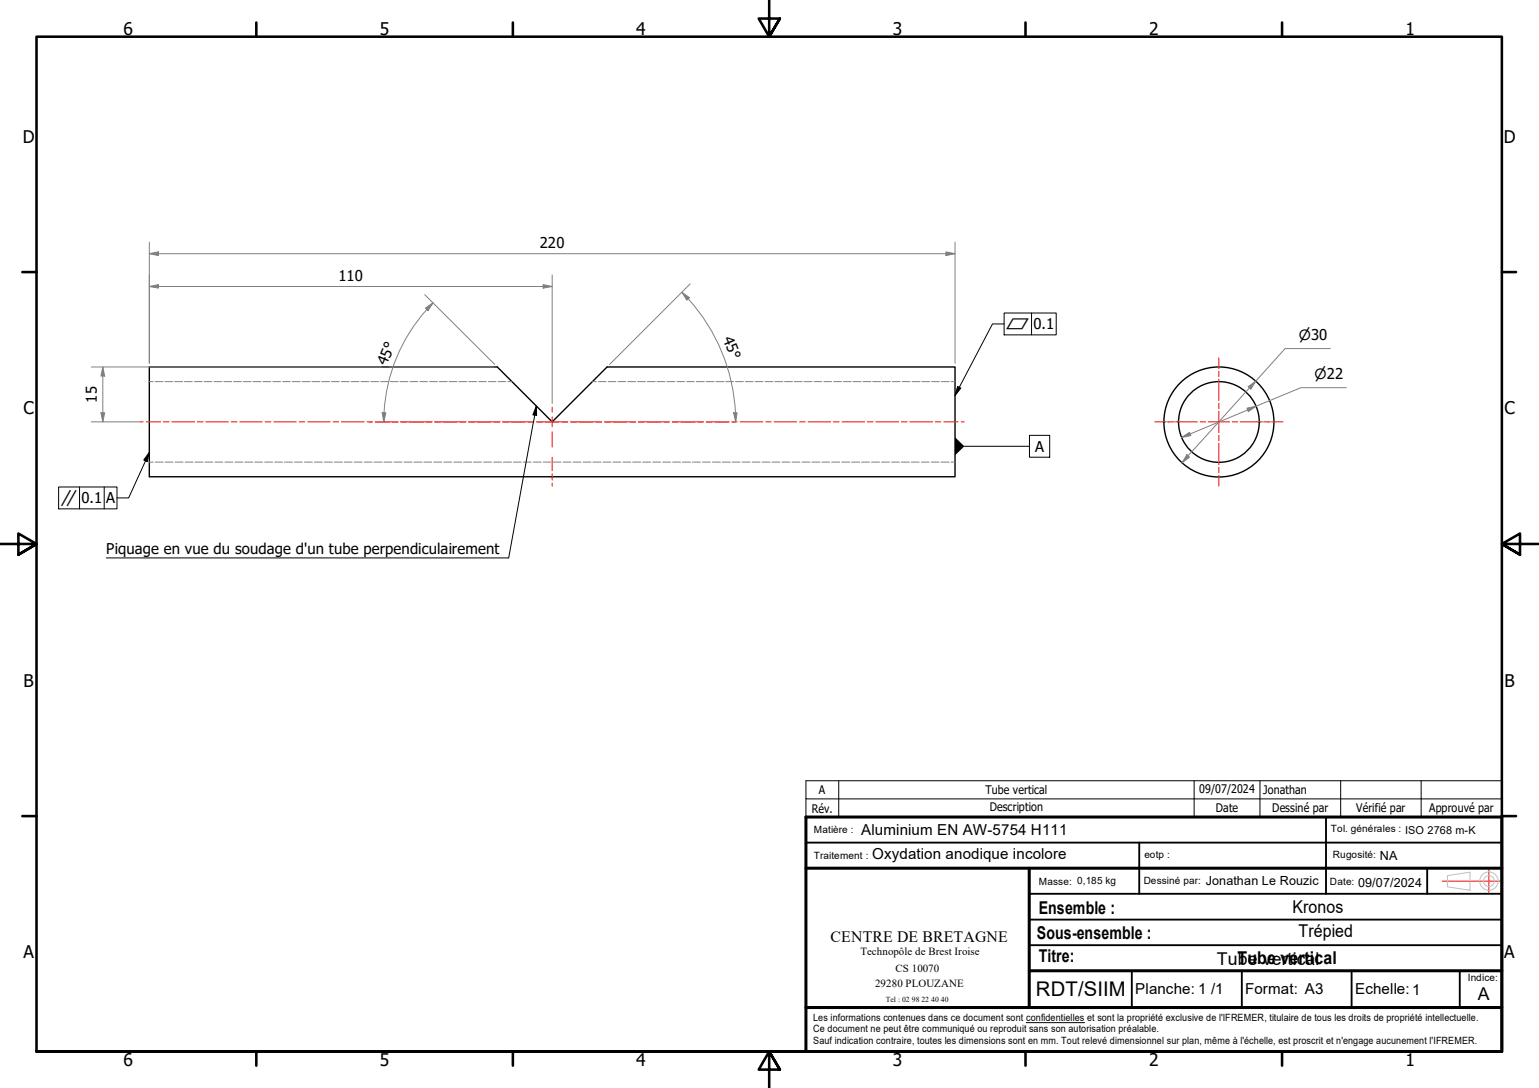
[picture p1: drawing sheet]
<svg xmlns="http://www.w3.org/2000/svg" width="420mm" height="297mm" viewBox="0 0 420 297" stroke-linecap="round" stroke-linejoin="round" font-family="sans-serif">
<g fill="none" stroke="#000" stroke-width=".38">
<path d="M40.8 100.2h95l14.9 15 15-15h95v30h-219.9z"/>
<circle cx="332.8" cy="115.2" r="11"/>
<circle cx="332.8" cy="115.2" r="15"/>
</g>
<g fill="none" stroke="#808080" stroke-width=".27">
<path d="M40.8 104.2h1M42.4 104.2h2.1M45 104.2h2.2M47.7 104.2h2.1M50.4 104.2h2.1M53.1 104.2h2.1M55.8 104.2h2M58.4 104.2h2.2M61.1 104.2h2.1M63.8 104.2h2.1M66.4 104.2h2.2M69.1 104.2h2.1"/>
<path d="M71.8 104.2h2.1M74.5 104.2h2.1M77.2 104.2h2M79.8 104.2h2.2M82.5 104.2h2.1M85.2 104.2h2.1M87.8 104.2h2.2M90.5 104.2h2.1M93.2 104.2h2.1M95.9 104.2h2.1M98.6 104.2h2.1M101.2 104.2h2.2"/>
<path d="M103.9 104.2h2.1M106.6 104.2h2.1M109.2 104.2h2.2M112 104.2h2M114.6 104.2h2.1M117.3 104.2h2.1M120 104.2h2.1M122.6 104.2h2.2M125.3 104.2h2.1M128 104.2h2.1M130.7 104.2h2.1M133.3 104.2h2.1"/>
<path d="M136 104.2h2.1M138.7 104.2h1.1M161.7 104.2h1.1M163.4 104.2h2.1M166.1 104.2h2M168.7 104.2h2.1M171.4 104.2h2.1M174.1 104.2h2.1M176.7 104.2h2.2M179.4 104.2h2.1M182.1 104.2h2.1M184.8 104.2h2.1"/>
<path d="M187.5 104.2h2M190.1 104.2h2.2M192.8 104.2h2.1M195.5 104.2h2.1M198.1 104.2h2.2M200.8 104.2h2.1M203.5 104.2h2.1M206.2 104.2h2.1M208.9 104.2h2.1M211.5 104.2h2.2M214.2 104.2h2.1M216.9 104.2h2.1"/>
<path d="M219.5 104.2h2.2M222.2 104.2h2.1M224.9 104.2h2.1M227.6 104.2h2.1M230.3 104.2h2.1M232.9 104.2h2.2M235.6 104.2h2.1M238.3 104.2h2.1M240.9 104.2h2.2M243.6 104.2h2.1M246.3 104.2h2.1M249 104.2h2.1"/>
<path d="M251.7 104.2h2.1M254.3 104.2h2.2M257 104.2h2.1M259.7 104.2h1M317.8 115.2h1.5M320.2 115.2h1.6M343.8 115.2h1.6M346.1 115.2h1.7M40.8 126.2h1M42.4 126.2h2.2M45.1 126.2h2.1M47.8 126.2h2.2"/>
<path d="M50.5 126.2h2.2M53.2 126.2h2.2M55.9 126.2h2.2M58.7 126.2h2.1M61.4 126.2h2.2M64.1 126.2h2.2M66.8 126.2h2.2M69.5 126.2h2.2M72.3 126.2h2.1M75 126.2h2.2M77.7 126.2h2.2M80.4 126.2h2.1"/>
<path d="M83.1 126.2h2.2M85.9 126.2h2.1M88.6 126.2h2.1M91.2 126.2h2.3M94 126.2h2.1M96.7 126.2h2.2M99.4 126.2h2.2M102.1 126.2h2.2M104.8 126.2h2.2M107.6 126.2h2.1M110.3 126.2h2.2M113 126.2h2.2"/>
<path d="M115.7 126.2h2.2M118.4 126.2h2.2M121.2 126.2h2.1M123.9 126.2h2.1M126.6 126.2h2.2M129.3 126.2h2.1M132 126.2h2.2M134.7 126.2h2.2M137.4 126.2h2.2M140.1 126.2h2.2M142.9 126.2h2.1M145.6 126.2h2.2"/>
<path d="M148.3 126.2h2.2M151 126.2h2.2M153.7 126.2h2.2M156.5 126.2h2.1M159.2 126.2h2.2M161.9 126.2h2.2M164.6 126.2h2.2M167.3 126.2h2.2M170.1 126.2h2.1M172.7 126.2h2.2M175.5 126.2h2.1M178.2 126.2h2.1"/>
<path d="M180.9 126.2h2.2M183.6 126.2h2.2M186.3 126.2h2.2M189 126.2h2.2M191.8 126.2h2.1M194.5 126.2h2.2M197.2 126.2h2.2M199.9 126.2h2.2M202.6 126.2h2.2M205.4 126.2h2.1M208.1 126.2h2.1M210.8 126.2h2.1"/>
<path d="M213.5 126.2h2.1M216.2 126.2h2.2M218.9 126.2h2.2M221.6 126.2h2.2M224.3 126.2h2.2M227.1 126.2h2.1M229.8 126.2h2.2M232.5 126.2h2.2M235.2 126.2h2.2M237.9 126.2h2.2M240.7 126.2h2.1M243.4 126.2h2.2"/>
<path d="M246.1 126.2h2.2M248.8 126.2h2.2M251.5 126.2h2.2M254.3 126.2h2.1M256.9 126.2h2.2M259.7 126.2h1"/>
</g>
<!-- layer: Cadre (ISO) -->
<g fill="none" stroke="#000" stroke-width=".7">
<path d="M70 6.1v3.9M140 6.1v3.9M210 0v10l-2.9-4.9h5.8l-2.9 4.9 2.9-4.9M280 6.1v3.9M350 6.1v3.9M6.1 74.3h3.9M410 74.3h3.9M0 148.5h10l-5-2.8v5.7l5-2.9-5 2.9M420 148.5h-10l5-2.8v5.7l-5-2.9 5 2.9M6.1 222.8h3.9M410 222.8h3.9M10 287.1v-277.1h400v277.1h-400h400"/>
<path d="M70 287.1v3.8M140 287.1v3.8M212.9 292l-2.9-4.9 2.9 4.9h-5.8l2.9-4.9v9.9M280 287.1v3.8M350 287.1v3.8"/>
</g>
<path d="M220 230h190M311 230v14M362 223.1v20.9M389.6 237v7M281 244h129M281 251.1h129M281 258h129M309 265v10.1M339 265v9.9M369 265v9.9M398.5 265v10.1" fill="none" stroke="#000" stroke-width=".51"/>
<path d="M220 237h190M281 237v38.1M220 275.1h190M281 265h129M220 287.1v-64h190v64" fill="none" stroke="#000" stroke-width=".83"/>
<!-- layer: AXE -->
<path d="M406.5 237.3v6.5M393.8 240.6h16" fill="none" stroke="#f00" stroke-width=".27"/>
<!-- layer: CONTOUR -->
<g fill="none" stroke="#c0c0c0" stroke-width=".27">
<path d="M395.2 239.1l6.1-1v5l-6.1-1z"/>
<circle cx="406.5" cy="240.6" r="2.51"/>
<circle cx="406.5" cy="240.6" r="1.49"/>
</g>
<!-- layer: Symboles(ISO)_IFREMER2 -->
<path d="M280.2 279.2h15.9" fill="none" stroke="#000" stroke-width=".27"/>
<!-- layer: Symboles(ISO)_IFREMER -->
<path d="M220 218.1v5h190v-9.9h-190v4.9h190M229 213.2v9.9M326 213.2v9.9M344 213.2v9.9M366 213.2v9.9M388 213.2v9.9" fill="none" stroke="#000" stroke-width=".27"/>
<!-- layer: Cotes(ISO)_IFREMER -->
<path d="M40.8 69.3h2.4" fill="none" stroke="#808080" stroke-width=".27"/>
<path d="M40.8 69.3l2.4-.5v1z" fill-rule="evenodd" fill="#808080"/>
<path d="M40.8 69.3l2.4-.5v1zM258.3 69.3h2.4" fill="none" stroke="#808080" stroke-width=".27"/>
<path d="M258.3 68.8l2.4 .5-2.4 .5z" fill-rule="evenodd" fill="#808080"/>
<path d="M40.8 66.1v33.1M43.2 69.3h215.1M148.3 78.2h2.4M258.3 68.8l2.4 .5-2.4 .5zM260.7 66.1v33.1" fill="none" stroke="#808080" stroke-width=".27"/>
<!-- layer: Marque de centre(ISO)_IFREMER -->
<g fill="none" stroke="#f00" stroke-width=".27">
<path d="M332.7 97.7v2.9M315.3 115.2h2.9M318.9 115.2h1.5M321.1 115.2h5.8M327.7 115.2h1.4M329.8 115.2h5.9M332.7 101.3v1.5M332.7 103.5v5.8M332.7 110.1v1.5M332.7 112.3v5.8M332.7 118.9v1.4M336.4 115.2h1.5"/>
<path d="M338.6 115.2h5.8M345.2 115.2h1.4M347.3 115.2h3M332.7 121v5.9M332.7 127.6v1.4M332.7 129.8v2.9"/>
</g>
<g fill="none" stroke="#f00" stroke-width=".27">
<path d="M38.2 115.2h.9M39.9 115.2h3.9M44.6 115.2h1.6M46.9 115.2h6.2M53.8 115.2h1.6M56.2 115.2h6.2M63.1 115.2h1.6M65.5 115.2h6.1M72.4 115.2h1.6M74.7 115.2h6.2M81.7 115.2h1.5M84 115.2h6.2"/>
<path d="M90.9 115.2h1.6M93.2 115.2h6.2M100.2 115.2h1.5M102.4 115.2h6.3M109.4 115.2h8.6M118.7 115.2h8.5M128 115.2h8.5M137.2 115.2h8.5M146.5 115.2h8.5M150.7 111.2v1.3M150.7 113.8v2.7M150.7 117.8v4.2"/>
<path d="M155.8 115.2h8.5M165 115.2h8.5M174.3 115.2h8.5M183.5 115.2h8.6M192.8 115.2h6.3M199.8 115.2h1.5M202.1 115.2h6.2M209 115.2h1.6M211.3 115.2h6.2M218.3 115.2h1.5M220.6 115.2h6.2M227.5 115.2h1.6"/>
<path d="M229.9 115.2h6.1M236.8 115.2h1.6M239.1 115.2h6.2M246.1 115.2h1.5M248.4 115.2h6.2M255.3 115.2h1.6M257.7 115.2h3.9M262.4 115.2h.9M150.7 124.8v3.7M150.7 129.3v1.7M150.7 131.9v.8"/>
</g>
<!-- layer: Cotes(ISO)_IFREMER -->
<path d="M148.3 77.7l2.4 .5-2.4 .5z" fill-rule="evenodd" fill="#808080"/>
<path d="M40.8 78.2h2.4M148.3 77.7l2.4 .5-2.4 .5z" fill="none" stroke="#808080" stroke-width=".27"/>
<path d="M40.8 78.2l2.4-.5v1z" fill-rule="evenodd" fill="#808080"/>
<path d="M40.8 78.2l2.4-.5v1zM40.8 75v24.2M43.2 78.2h105.1M150.7 75v35.2M186.2 79.8l1.7 1.8" fill="none" stroke="#808080" stroke-width=".27"/>
<path d="M186.2 79.8l2 1.5-.7 .7z" fill-rule="evenodd" fill="#808080"/>
<path d="M186.2 79.8l2 1.5-.7 .7zM200.8 112.7l.1 2.5" fill="none" stroke="#808080" stroke-width=".27"/>
<path d="M200.3 112.7h.9l-.3 2.5z" fill-rule="evenodd" fill="#808080"/>
<path d="M188.4 77.5l-22 22M187.9 81.6a50.1 50.1 0 0 1 12.9 31.1M104.8 112.7v2.5M200.3 112.7h.9l-.3 2.5z" fill="none" stroke="#808080" stroke-width=".27"/>
<path d="M104.3 112.7h1l-.5 2.5z" fill-rule="evenodd" fill="#808080"/>
<path d="M118.2 82.7l-1.7 1.8M104.3 112.7h1l-.5 2.5z" fill="none" stroke="#808080" stroke-width=".27"/>
<path d="M116.1 84.1l2.1-1.4-1.4 2.1z" fill-rule="evenodd" fill="#808080"/>
<path d="M116 80.4l19.1 19.1M116.1 84.1l2.1-1.4-1.4 2.1zM116.5 84.5a46 46 0 0 0-11.7 28.2M324.4 124.4l-1.7 2" fill="none" stroke="#808080" stroke-width=".27"/>
<path d="M324 124.1l.7 .7-2 1.6z" fill-rule="evenodd" fill="#808080"/>
<path d="M342.8 104.1l-1.7 1.8M324 124.1l.7 .7-2 1.6z" fill="none" stroke="#808080" stroke-width=".27"/>
<path d="M340.7 105.6l2.1-1.5-1.3 2.1z" fill-rule="evenodd" fill="#808080"/>
<path d="M363.2 95.2h-12.4l-8 8.9M340.7 105.6l2.1-1.5-1.3 2.1zM341.1 105.9l-16.7 18.5M342.9 110.9l-2.3 1" fill="none" stroke="#808080" stroke-width=".27"/>
<path d="M340.4 111.4l2.5-.5-2.1 1.5z" fill-rule="evenodd" fill="#808080"/>
<path d="M324.9 118.5l-2.3 .9M340.4 111.4l2.5-.5-2.1 1.5z" fill="none" stroke="#808080" stroke-width=".27"/>
<path d="M322.6 119.4l2.1-1.4 .4 .9z" fill-rule="evenodd" fill="#808080"/>
<path d="M28.1 112.7v2.5M322.6 119.4l2.1-1.4 .4 .9zM340.6 111.9l-15.7 6.6M367.5 105.8h-12.3l-12.3 5.1" fill="none" stroke="#808080" stroke-width=".27"/>
<path d="M27.6 112.7h1l-.5 2.5z" fill-rule="evenodd" fill="#808080"/>
<path d="M27.6 112.7h1l-.5 2.5zM28.1 100.2v2.5" fill="none" stroke="#808080" stroke-width=".27"/>
<path d="M28.1 100.2l.5 2.5h-1z" fill-rule="evenodd" fill="#808080"/>
<path d="M24.9 100.2h79.2M24.9 115.2h13.3M28.1 100.2l.5 2.5h-1zM28.1 102.7v10M106.4 100.2h28.3" fill="none" stroke="#808080" stroke-width=".27"/>
<!-- layer: Symboles(ISO)_IFREMER -->
<g fill="none" stroke="#000" stroke-width=".27">
<path d="M274.1 88.4h-3.1l-10.3 19.6M274.1 85.5h14.3v5.9h-14.3zM281.6 85.5v5.9M145.6 115.3l-6.7 37h-109.9M146.4 110.9l.1 2.5-1-.1zM146.4 110.9l-.7 4.2M261.4 105.5l.9 .5-1.6 2zM281.1 118.9h5.5v5.9h-5.5zM16 133h15.9v5.9h-15.9zM21.7 133v5.9M28.4 133v5.9M40.8 123.5l-.6 2.5-1-.4z"/>
<path d="M40.8 123.5l-5.7 12.4h-3.2M263.3 121.8h17.8"/>
</g>
<g fill="#000">
<path d="M146.4 110.9l.1 2.5-1-.1z" fill-rule="evenodd"/>
<path d="M261.4 105.5l.9 .5-1.6 2z" fill-rule="evenodd"/>
<path d="M40.8 123.5l-.6 2.5-1-.4z" fill-rule="evenodd"/>
<path d="M260.7 119.4l2.6 2.4-2.6 2.5z" fill-rule="evenodd"/>
</g>
<text font-size="5.5" x="282.8" y="272">RDT/SIIM</text>
<g font-size="4.8">
<text x="33.7" y="9.6">6</text>
<text x="103.7" y="9.6">5</text>
<text x="173.7" y="9.6">4</text>
<text x="243.7" y="9.6">3</text>
<text x="313.7" y="9.6">2</text>
<text x="383.7" y="9.6">1</text>
<text x="6.2" y="38.9">D</text>
<text x="410.5" y="38.9">D</text>
<text x="6.4" y="113.1">C</text>
<text x="410.7" y="113.1">C</text>
<text x="6.4" y="187.4">B</text>
<text x="410.7" y="187.4">B</text>
<text x="283.6" y="249.4">Ensemble :</text>
<text x="352.9" y="249.3">Kronos</text>
<text x="283.1" y="256.3">Sous-ensemble :</text>
<text x="354.5" y="255.8">Trépied</text>
<text x="6.4" y="261.7">A</text>
<text x="283.6" y="262.7">Titre:</text>
<text x="332.2" y="263.6">TuTubveevrteicrtaicl al</text>
<text x="337.9" y="263.6">be</text>
<text x="410.7" y="261.7">A</text>
<text x="403.4" y="273.1">A</text>
<text x="33.7" y="290.9">6</text>
<text x="103.7" y="290.9">5</text>
<text x="173.7" y="290.9">4</text>
<text x="243.7" y="290.9">3</text>
<text x="313.7" y="290.9">2</text>
<text x="383.7" y="290.9">1</text>
</g>
<text font-size="4.3" x="226.8" y="257.2">CENTRE DE BRETAGNE</text>
<g font-size="4.1">
<text x="147.4" y="67.7">220</text>
<text x="92.4" y="76.6">110</text>
<text x="282.1" y="89.9">0.1</text>
<text x="197.2" y="92.4" transform="rotate(68 197.2 92.4)">45°</text>
<text x="105.5" y="99.9" transform="rotate(-68 105.5 99.9)">45°</text>
<text x="26.5" y="110" transform="rotate(-90 26.5 110)">15</text>
<text x="282.6" y="123.4">A</text>
<text x="22.2" y="137.4">0.1</text>
<text x="29" y="137.4">A</text>
<text x="29" y="151.2">Piquage en vue du soudage d'un tube perpendiculairement</text>
<text x="235.1" y="228">Aluminium EN AW-5754 H111</text>
<text x="238.1" y="234.6">Oxydation anodique incolore</text>
<text x="309.9" y="271.5">Planche: 1 /1</text>
<text x="339.9" y="271.5">Format: A3</text>
<text x="370" y="271.5">Echelle:1</text>
</g>
<g font-size="3.9">
<text x="274.6" y="89.9">⏥</text>
<text x="354.6" y="92.9">⌀30</text>
<text x="358.9" y="103.6">⌀22</text>
<text x="16.4" y="138.2">∥</text>
</g>
<g font-size="3.4">
<text x="376.7" y="234.8">NA</text>
<text x="329.2" y="241.7">Jonathan Le Rouzic</text>
<text x="370.8" y="242.2">09/07/2024</text>
</g>
<g font-size="3.2">
<text x="221.6" y="221.9">Rév.</text>
<text x="223.6" y="216.8">A</text>
<text x="269" y="216.8">Tube vertical</text>
<text x="270.2" y="221.4">Description</text>
<text x="327.4" y="216.6">09/07/2024</text>
<text x="331.9" y="221.7">Date</text>
<text x="344.9" y="216.8">Jonathan</text>
<text x="347.3" y="221.6">Dessiné par</text>
<text x="370.3" y="221.6">Vérifié par</text>
<text x="390.2" y="221.6">Approuvé par</text>
</g>
<g font-size="3">
<text x="234.9" y="260.8">Technopôle de Brest Iroise</text>
<text x="238.9" y="269.5">29280 PLOUZANE</text>
<text x="244.5" y="265.4">CS 10070</text>
</g>
<g font-size="2.7">
<text x="222.2" y="227.5">Matière :</text>
<text x="363.3" y="227.3">Tol. générales : ISO 2768 m-K</text>
<text x="222.2" y="234.5">Traitement :</text>
<text x="312.4" y="234.3">eotp :</text>
<text x="363.9" y="234.2">Rugosité:</text>
<text x="283.7" y="241.5">Masse: 0,185 kg</text>
<text x="312.2" y="241.5">Dessiné par:</text>
<text x="363.1" y="241.7">Date:</text>
<text x="400.7" y="267.9">Indice:</text>
<text x="222" y="278.8">Les informations contenues dans ce document sont confidentielles et sont la propriété exclusive de l'IFREMER, titulaire de tous les droits de propriété intellectuelle.</text>
<text x="222" y="281.9">Ce document ne peut être communiqué ou reproduit sans son autorisation préalable.</text>
<text x="222" y="285">Sauf indication contraire, toutes les dimensions sont en mm. Tout relevé dimensionnel sur plan, même à l'échelle, est proscrit et n'engage aucunement l'IFREMER.</text>
</g>
<g font-size="2.1">
<text x="241.8" y="273.5">Tel : 02</text>
<text x="248.9" y="273.5">98</text>
<text x="251.6" y="273.5">22</text>
<text x="254.2" y="273.5">40</text>
<text x="256.9" y="273.5">40</text>
</g>
</svg>
